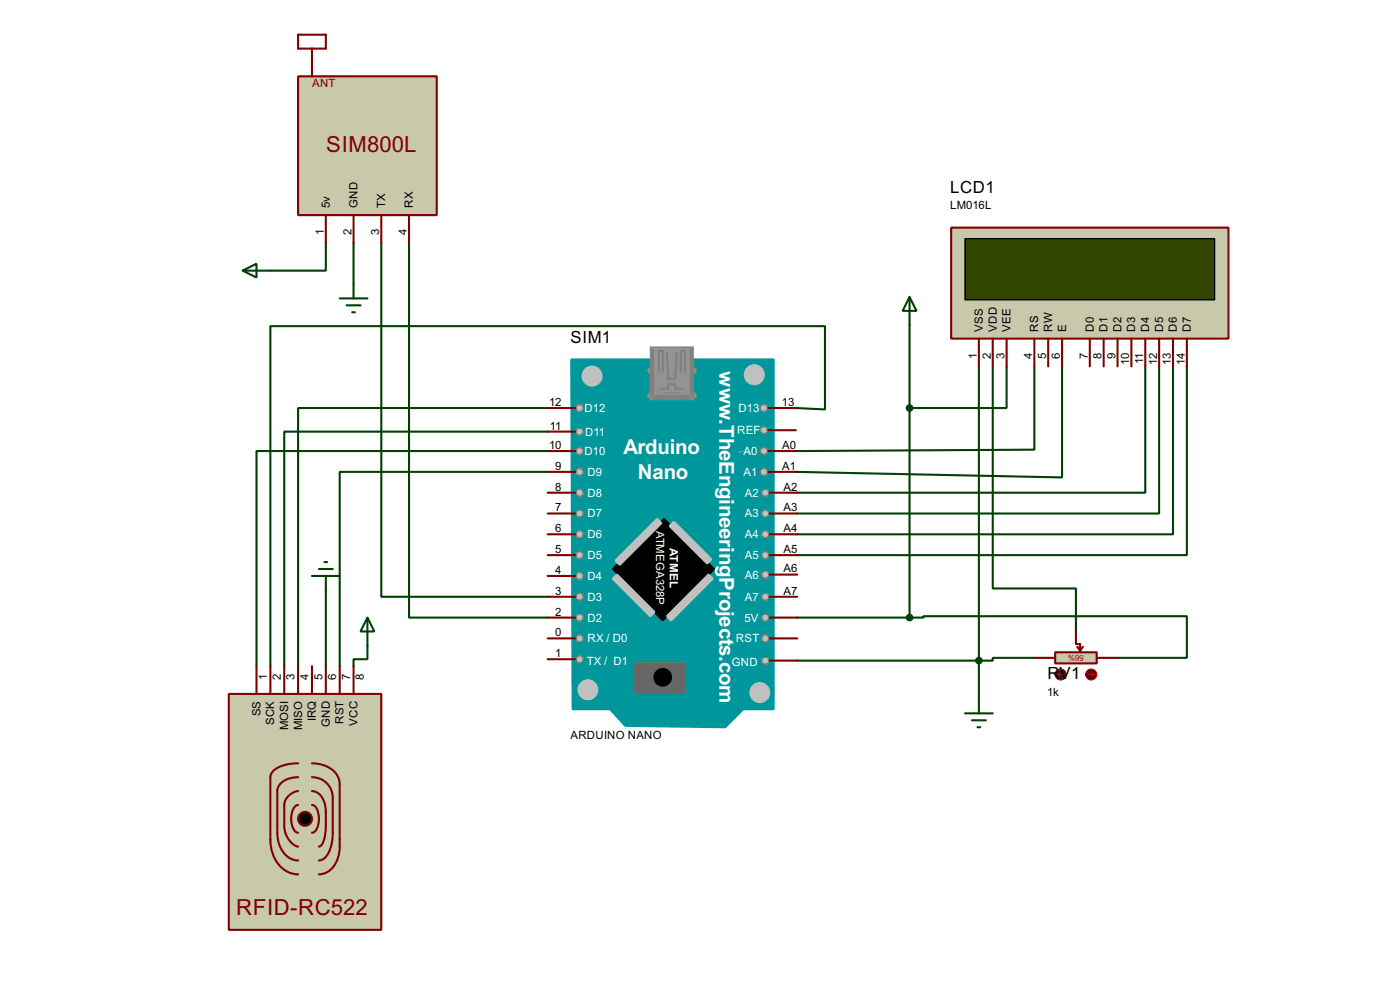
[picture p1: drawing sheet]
<svg xmlns="http://www.w3.org/2000/svg" width="256mm" height="180mm" viewBox="0 0 256 180" stroke-linecap="round" stroke-linejoin="round" font-family="sans-serif">
<g fill="none" stroke="#004000" stroke-width=".38">
<path d="M59.7 44.4v5.1h-10.2M64.8 44.4v7.7M69.8 44.4v64.8h30.5M74.9 44.4v68.6h25.4M166.6 59.4v53.6M100.3 79h-48.2v42.9M100.3 74.7h-45.7v47.2M145.8 74.7l5.3 .2v-15.2h-101.6v62.2M179.3 67.1v60.9M181.9 67.1v40.6h15.2v7.6M184.4 67.1v7.6h-17.8M189.5 67.1v15.2l-43.7 .2"/>
<path d="M194.6 67.1v20.3l-48.8-1M209.8 67.1v23.1h-63.8M212.3 67.1v26.9h-66.3M214.9 67.1v30.7h-68.9M217.4 67.1v34.5h-71.4M100.3 86.4h-38.1v35.5M100.3 82.5h-53.3v39.4M59.7 107.9v14M67.3 118.1v2.5h-2.5v1.3M146 113h20.6M166.6 113h2.6v-.2h48.2v7.6h-12.7M189.5 120.4h-7.6v.5h-35.9"/>
</g>
<path d="M104.6 65.8h37.1v64h-5.6l-3.3 3.3-18.2-.3-2.8-3h-6.9z" fill-rule="evenodd" fill="#00979c" stroke="#00979c" stroke-width=".38"/>
<g fill="#000" stroke="#000" stroke-width=".38">
<path d="M112.3 104.1l9.4-9.1 9.1 9.1-9.4 9.4z" fill-rule="evenodd"/>
<circle cx="121.4" cy="124" r="1.52"/>
</g>
<g fill="#c0c0c0" stroke="#c0c0c0" stroke-width=".38">
<path d="M122.7 96.3l.7-.8 6.9 6.9-.8 .7z" fill-rule="evenodd"/>
<path d="M112.3 105.9l.7-.7 6.9 6.8-.8 .8z" fill-rule="evenodd"/>
<path d="M112.8 102.6l7.6-7.6 .8 .8-7.7 7.6z" fill-rule="evenodd"/>
<path d="M129.8 105.2l.8 .7-7.7 7.6-.7-.7z" fill-rule="evenodd"/>
</g>
<path d="M116.3 121.4h9.2v5.3h-9.2z" fill="#686767" stroke="#686767" stroke-width=".38"/>
<path d="M136.1 82.5l-.7 .3" fill="none" stroke="#939393" stroke-width=".18"/>
<circle cx="139.2" cy="126.7" r="1.82" fill="#c0c0c0" stroke="#c0c0c0" stroke-width=".18"/>
<g fill="#c0c0c0" stroke="#808080" stroke-width=".25">
<circle cx="106.2" cy="79" r=".64"/>
<circle cx="106.2" cy="74.7" r=".64"/>
<circle cx="106.2" cy="82.6" r=".64"/>
<circle cx="106.2" cy="86.4" r=".64"/>
<circle cx="106.2" cy="94" r=".64"/>
<circle cx="106.2" cy="90.2" r=".64"/>
<circle cx="106.2" cy="97.8" r=".64"/>
<circle cx="106.2" cy="101.6" r=".64"/>
<circle cx="106.2" cy="109.2" r=".64"/>
<circle cx="106.2" cy="105.4" r=".64"/>
<circle cx="106.2" cy="113" r=".64"/>
<circle cx="106.2" cy="116.8" r=".64"/>
<circle cx="106.2" cy="120.7" r=".64"/>
<circle cx="140" cy="74.7" r=".64"/>
<circle cx="140" cy="78.7" r=".64"/>
<circle cx="140" cy="82.6" r=".64"/>
<circle cx="140.2" cy="90.2" r=".64"/>
<circle cx="140" cy="86.4" r=".64"/>
<circle cx="140.2" cy="94" r=".64"/>
<circle cx="140.2" cy="97.8" r=".64"/>
<circle cx="140.2" cy="105.2" r=".64"/>
<circle cx="140.2" cy="101.6" r=".64"/>
<circle cx="140.2" cy="109.2" r=".64"/>
<circle cx="140.2" cy="113" r=".64"/>
<circle cx="140.2" cy="120.9" r=".64"/>
<circle cx="140.2" cy="116.8" r=".64"/>
</g>
<circle cx="107.7" cy="126.2" r="1.82" fill="#c0c0c0" stroke="#c0c0c0" stroke-width=".18"/>
<g fill="#939393" stroke="#757575" stroke-width=".18">
<circle cx="119.1" cy="67.8" r=".55"/>
<circle cx="119.1" cy="72.4" r=".55"/>
</g>
<g fill="#939393" stroke="#808080" stroke-width=".18">
<circle cx="127" cy="67.8" r=".55"/>
<circle cx="127" cy="72.4" r=".55"/>
</g>
<path d="M119.1 63.5h7.9v9.7h-7.9z" fill="#808080" stroke="#808080" stroke-width=".18"/>
<path d="M119.9 63.8h6.3v8.3h-6.3z" fill="#939393" stroke="#939393" stroke-width=".18"/>
<path d="M119.1 63.5l.8 .3M119.9 72.1l-.8 1.1M126.2 72.1l.8 1.1M127 63.5l-.8 .3" fill="none" stroke="#939393" stroke-width=".18"/>
<path d="M120.6 68.1v-3.8h.8v3.8M120.9 71.1h1.5v-.7h1.3v.7h1.5M122.2 64.5l.2 4.8h1.3M124 64.5l-.3 4.6M124.7 68.1v-3.8h.8v3.8" fill="none" stroke="#808080" stroke-width=".38"/>
<path d="M121.4 71.9h3.3" fill="none" stroke="#808080" stroke-width=".18"/>
<g fill="#c0c0c0" stroke="#c0c0c0" stroke-width=".18">
<circle cx="108.5" cy="68.8" r="1.82"/>
<circle cx="138.2" cy="68.6" r="1.82"/>
</g>
<g fill="none" stroke="#800000" stroke-width=".38">
<path d="M100.3 79h5.1M100.3 74.7h5.1M140.7 74.7h5.1M140.7 78.7h5.1M100.3 97.8h5.1M100.3 94h5.1M100.3 90.2h5.1M100.3 86.4h5.1M100.3 82.5h5.1M140.7 86.4h5.1M140.7 82.5h5.1M141 97.8h5"/>
<path d="M141 94h5M141 90.2h5M100.3 116.8h5.1M100.3 113h5.1M100.3 109.2h5.1M100.3 105.4h5.1M100.3 101.6h5.1M141 116.8h5M141 113h5M141 109.2h5M141 101.6h5M141 105.2h5"/>
<path d="M100.3 120.6h5.1M141 120.9h5"/>
</g>
<path d="M174.2 41.7h50.8v20.3h-50.8z" fill="#c8c8aa" stroke="#800000" stroke-width=".38"/>
<path d="M176.8 43.7h45.7v11.2h-45.7z" fill="#324600" stroke="#000" stroke-width=".25"/>
<g fill="none" stroke="#800000" stroke-width=".38">
<path d="M179.3 62v5.1M181.9 62v5.1M184.4 62v5.1M189.5 62v5.1M192 62v5.1M194.6 62v5.1M199.6 62v5.1M202.2 62v5.1M204.7 62v5.1M207.3 62v5.1M209.8 62v5.1M212.3 62v5.1"/>
<path d="M214.9 62v5.1M217.4 62v5.1"/>
</g>
<path d="M166.6 54.4l1.3 2.5h-2.5zM166.6 54.4v5M176.8 130.6h5.1M178.1 131.8h2.5M179.1 133.1h.5M179.3 128v2.6" fill="none" stroke="#004000" stroke-width=".38"/>
<g fill="#004000" stroke="#004000" stroke-width=".38">
<circle cx="179.3" cy="120.9" r=".51"/>
<circle cx="166.6" cy="74.7" r=".51"/>
</g>
<path d="M193.3 119.4h7.6v2h-7.6z" fill="#c8c8aa" stroke="#800000" stroke-width=".38"/>
<path d="M197.1 115.3v2.6h.8v1.2M197.4 118.4l.5 .7M198.4 118.4l-.5 .7M189.5 120.4h3.8M200.9 120.4h3.8" fill="none" stroke="#800000" stroke-width=".38"/>
<circle cx="199.9" cy="123.4" r="1.02" fill="#400000" stroke="#f00" stroke-width=".18"/>
<path d="M199.4 123.4h1M200.2 123.2l.2 .2M200.4 123.4l-.2 .3" fill="none" stroke="#f00" stroke-width=".18"/>
<circle cx="194.3" cy="123.4" r="1.02" fill="#400000" stroke="#f00" stroke-width=".18"/>
<path d="M193.8 123.4l.3 .3M193.8 123.4h1M194.1 123.2l-.3 .2" fill="none" stroke="#f00" stroke-width=".18"/>
<circle cx="166.6" cy="113" r=".51" fill="#004000" stroke="#004000" stroke-width=".38"/>
<path d="M54.6 14h25.4v25.4h-25.4z" fill="#c8c8aa" stroke="#800000" stroke-width=".38"/>
<path d="M54.6 8.9h2.5zM54.6 6.3v2.6zM54.6 6.3h5.1zM57.1 8.9v5.1zM57.1 8.9h2.6zM59.7 6.3v2.6zM59.7 39.4v5M64.8 39.4v5M69.8 39.4v5M74.9 39.4v5" fill="none" stroke="#800000" stroke-width=".38"/>
<path d="M41.9 127h27.9v43.2h-27.9z" fill="#c8c8aa" stroke="#800000" stroke-width=".38"/>
<circle cx="55.9" cy="149.9" r="1.27" fill="#000" stroke="#800000" stroke-width=".38"/>
<g fill="none" stroke="#800000" stroke-width=".38">
<path d="M47 121.9v5.1M49.5 121.9v5.1M52.1 121.9v5.1M54.6 139.7a6.4 6.4 0 0 0-4.7 1.5l-.3 .5-.1 .5v7.6a29.1 29.1 0 0 0 .3 5.9 5.3 5.3 0 0 0 4.8 4.3M54.6 121.9v5.1M57.1 139.7a4.8 4.8 0 0 1 5.1 3.1v10.7a9.5 9.5 0 0 1-.8 4.7 3.6 3.6 0 0 1-3 1.8M57.1 121.9v5.1M59.7 121.9v5.1M62.2 121.9v5.1M64.8 121.9v5.1M54.6 147.3a2.27 2.27 0 0 0-1.3 2.6 2.31 2.31 0 0 0 1.3 2.5M54.6 144.8a2.99 2.99 0 0 0-2.5 3.5v1.7a4.8 4.8 0 0 0 2.1 4.8l.4 .1"/>
<path d="M54.6 142.2a3.8 3.8 0 0 0-3.7 2.1l-.1 6.7a9.4 9.4 0 0 0 .9 4.7 3.6 3.6 0 0 0 2.9 1.8M57.1 147.3a1.42 1.42 0 0 1 1.2 1.3 3.8 3.8 0 0 1-.8 3.7l-.4 .1M57.1 144.8a2.7 2.7 0 0 1 2.4 2.3l.2 2.3a15.3 15.3 0 0 1-.5 4.7l-.5 .7-.3 .1M57.1 142.2a3.7 3.7 0 0 1 3.9 3.8v3.6a20 20 0 0 1-.5 5.7 2.85 2.85 0 0 1-2.1 2.2"/>
</g>
<path d="M44.4 49.5l2.6-1.2v2.5zM44.4 49.5h5.1M62.2 54.6h5.1M63.5 55.9h2.5M64.5 57.1h.5M64.8 52.1v2.5M57.1 105.4h5.1M58.4 104.1h2.6M59.4 102.9h.5M59.7 105.4v2.5M67.3 113l1.3 2.6h-2.6zM67.3 113v5.1" fill="none" stroke="#004000" stroke-width=".38"/>
<g font-size="4.5" fill="#800000">
<text x="59.8" y="27.8">SIM800L</text>
<text x="43.3" y="167.5">RFID-RC522</text>
</g>
<g font-size="4.2" fill="#fff">
<text x="131.8" y="68" transform="rotate(90 131.8 68)">www.TheEngineeringProjects.com</text>
<text x="114.2" y="83.1">Arduino</text>
<text x="116.9" y="87.6">Nano</text>
</g>
<g font-size="3.4">
<text x="174.1" y="35.3">LCD1</text>
<text x="104.5" y="62.8">SIM1</text>
<text x="191.9" y="124.3">RV1</text>
</g>
<text font-size="2.4" fill="#fff" x="122.7" y="100.3" transform="rotate(90 122.7 100.3)">ATMEL</text>
<text font-size="2.3" fill="#800000" x="57.2" y="15.9">ANT</text>
<g font-size="2.3">
<text x="60.4" y="38.1" transform="rotate(-90 60.4 38.1)">5v</text>
<text x="65.5" y="38.1" transform="rotate(-90 65.5 38.1)">GND</text>
<text x="70.6" y="38.1" transform="rotate(-90 70.6 38.1)">TX</text>
<text x="75.6" y="38.1" transform="rotate(-90 75.6 38.1)">RX</text>
<text x="174.1" y="38.3">LM016L</text>
<text x="59.3" y="43.1" transform="rotate(-90 59.3 43.1)">1</text>
<text x="64.4" y="43.1" transform="rotate(-90 64.4 43.1)">2</text>
<text x="69.5" y="43.1" transform="rotate(-90 69.5 43.1)">3</text>
<text x="74.5" y="43.1" transform="rotate(-90 74.5 43.1)">4</text>
<text x="178.9" y="65.7" transform="rotate(-90 178.9 65.7)">1</text>
<text x="180" y="60.7" transform="rotate(-90 180 60.7)">VSS</text>
<text x="181.5" y="65.7" transform="rotate(-90 181.5 65.7)">2</text>
<text x="182.6" y="60.7" transform="rotate(-90 182.6 60.7)">VDD</text>
<text x="184" y="65.7" transform="rotate(-90 184 65.7)">3</text>
<text x="185.1" y="60.7" transform="rotate(-90 185.1 60.7)">VEE</text>
<text x="189.1" y="65.7" transform="rotate(-90 189.1 65.7)">4</text>
<text x="190.2" y="60.7" transform="rotate(-90 190.2 60.7)">RS</text>
<text x="191.6" y="65.7" transform="rotate(-90 191.6 65.7)">5</text>
<text x="192.7" y="60.7" transform="rotate(-90 192.7 60.7)">RW</text>
<text x="194.2" y="65.7" transform="rotate(-90 194.2 65.7)">6</text>
<text x="195.3" y="60.7" transform="rotate(-90 195.3 60.7)">E</text>
<text x="199.3" y="65.7" transform="rotate(-90 199.3 65.7)">7</text>
<text x="200.4" y="60.7" transform="rotate(-90 200.4 60.7)">D0</text>
<text x="201.8" y="65.7" transform="rotate(-90 201.8 65.7)">8</text>
<text x="202.9" y="60.7" transform="rotate(-90 202.9 60.7)">D1</text>
<text x="204.3" y="65.7" transform="rotate(-90 204.3 65.7)">9</text>
<text x="205.4" y="60.7" transform="rotate(-90 205.4 60.7)">D2</text>
<text x="208" y="60.7" transform="rotate(-90 208 60.7)">D3</text>
<text x="210.5" y="60.7" transform="rotate(-90 210.5 60.7)">D4</text>
<text x="213.1" y="60.7" transform="rotate(-90 213.1 60.7)">D5</text>
<text x="215.6" y="60.7" transform="rotate(-90 215.6 60.7)">D6</text>
<text x="218.1" y="60.7" transform="rotate(-90 218.1 60.7)">D7</text>
<text x="206.9" y="66.8" transform="rotate(-90 206.9 66.8)">10</text>
<text x="209.4" y="66.6" transform="rotate(-90 209.4 66.6)">11</text>
<text x="212" y="66.8" transform="rotate(-90 212 66.8)">12</text>
<text x="214.5" y="66.8" transform="rotate(-90 214.5 66.8)">13</text>
<text x="217" y="66.8" transform="rotate(-90 217 66.8)">14</text>
<text x="100.6" y="74.3">12</text>
<text x="143.3" y="74.3">13</text>
<text x="100.6" y="82.2">10</text>
<text x="100.8" y="78.6">11</text>
<text x="143.3" y="82.2">A0</text>
<text x="101.7" y="89.8">8</text>
<text x="101.7" y="86">9</text>
<text x="143.3" y="86">A1</text>
<text x="143.5" y="89.8">A2</text>
<text x="101.7" y="93.6">7</text>
<text x="143.5" y="93.6">A3</text>
<text x="101.7" y="101.2">5</text>
<text x="101.7" y="97.4">6</text>
<text x="143.5" y="101.2">A5</text>
<text x="143.5" y="97.4">A4</text>
<text x="101.7" y="105">4</text>
<text x="143.5" y="104.8">A6</text>
<text x="101.7" y="112.6">2</text>
<text x="101.7" y="108.8">3</text>
<text x="143.5" y="108.8">A7</text>
<text x="101.7" y="116.5">0</text>
<text x="48.9" y="124.5" transform="rotate(-90 48.9 124.5)">1</text>
<text x="51.4" y="124.5" transform="rotate(-90 51.4 124.5)">2</text>
<text x="54" y="124.5" transform="rotate(-90 54 124.5)">3</text>
<text x="56.5" y="124.5" transform="rotate(-90 56.5 124.5)">4</text>
<text x="59.1" y="124.5" transform="rotate(-90 59.1 124.5)">5</text>
<text x="61.6" y="124.5" transform="rotate(-90 61.6 124.5)">6</text>
<text x="64.1" y="124.5" transform="rotate(-90 64.1 124.5)">7</text>
<text x="66.7" y="124.5" transform="rotate(-90 66.7 124.5)">8</text>
<text x="101.7" y="120.3">1</text>
<text x="47.7" y="131.1" transform="rotate(-90 47.7 131.1)">SS</text>
<text x="191.8" y="127.3">1k</text>
<text x="50.2" y="132.7" transform="rotate(-90 50.2 132.7)">SCK</text>
<text x="52.8" y="133.7" transform="rotate(-90 52.8 133.7)">MOSI</text>
<text x="55.3" y="133.7" transform="rotate(-90 55.3 133.7)">MISO</text>
<text x="57.9" y="132" transform="rotate(-90 57.9 132)">IRQ</text>
<text x="60.4" y="133" transform="rotate(-90 60.4 133)">GND</text>
<text x="62.9" y="132.5" transform="rotate(-90 62.9 132.5)">RST</text>
<text x="65.5" y="132.8" transform="rotate(-90 65.5 132.8)">VCC</text>
<text x="104.5" y="135.2">ARDUINO NANO</text>
</g>
<g font-size="2.3" fill="#fff">
<text x="107.1" y="75.4">D12</text>
<text x="135.3" y="75.4">D13</text>
<text x="107.1" y="83.3">D10</text>
<text x="107.2" y="79.7">D11</text>
<text x="135" y="79.5">REF</text>
<text x="136.2" y="83.3">A0</text>
<text x="107.6" y="87.1">D9</text>
<text x="136.2" y="87.1">A1</text>
<text x="107.6" y="90.9">D8</text>
<text x="107.6" y="94.7">D7</text>
<text x="136.4" y="94.7">A3</text>
<text x="136.4" y="90.9">A2</text>
<text x="107.6" y="98.5">D6</text>
<text x="120.2" y="97.1" transform="rotate(90 120.2 97.1)">ATMEGA328P</text>
<text x="136.4" y="98.5">A4</text>
<text x="107.6" y="102.3">D5</text>
<text x="107.6" y="106.1">D4</text>
<text x="136.4" y="105.9">A6</text>
<text x="136.4" y="102.3">A5</text>
<text x="107.6" y="109.9">D3</text>
<text x="107.6" y="113.7">D2</text>
<text x="136.4" y="113.7">5V</text>
<text x="136.4" y="109.9">A7</text>
<text x="107.6" y="117.6">RX / D0</text>
<text x="134.8" y="117.6">RST</text>
<text x="107.5" y="121.6">TX / D1</text>
<text x="134.1" y="121.9">GND</text>
</g>
<text font-size="1.7" fill="#c00000" x="198.5" y="119.9" transform="rotate(-180 198.5 119.9)">56%</text>
</svg>
